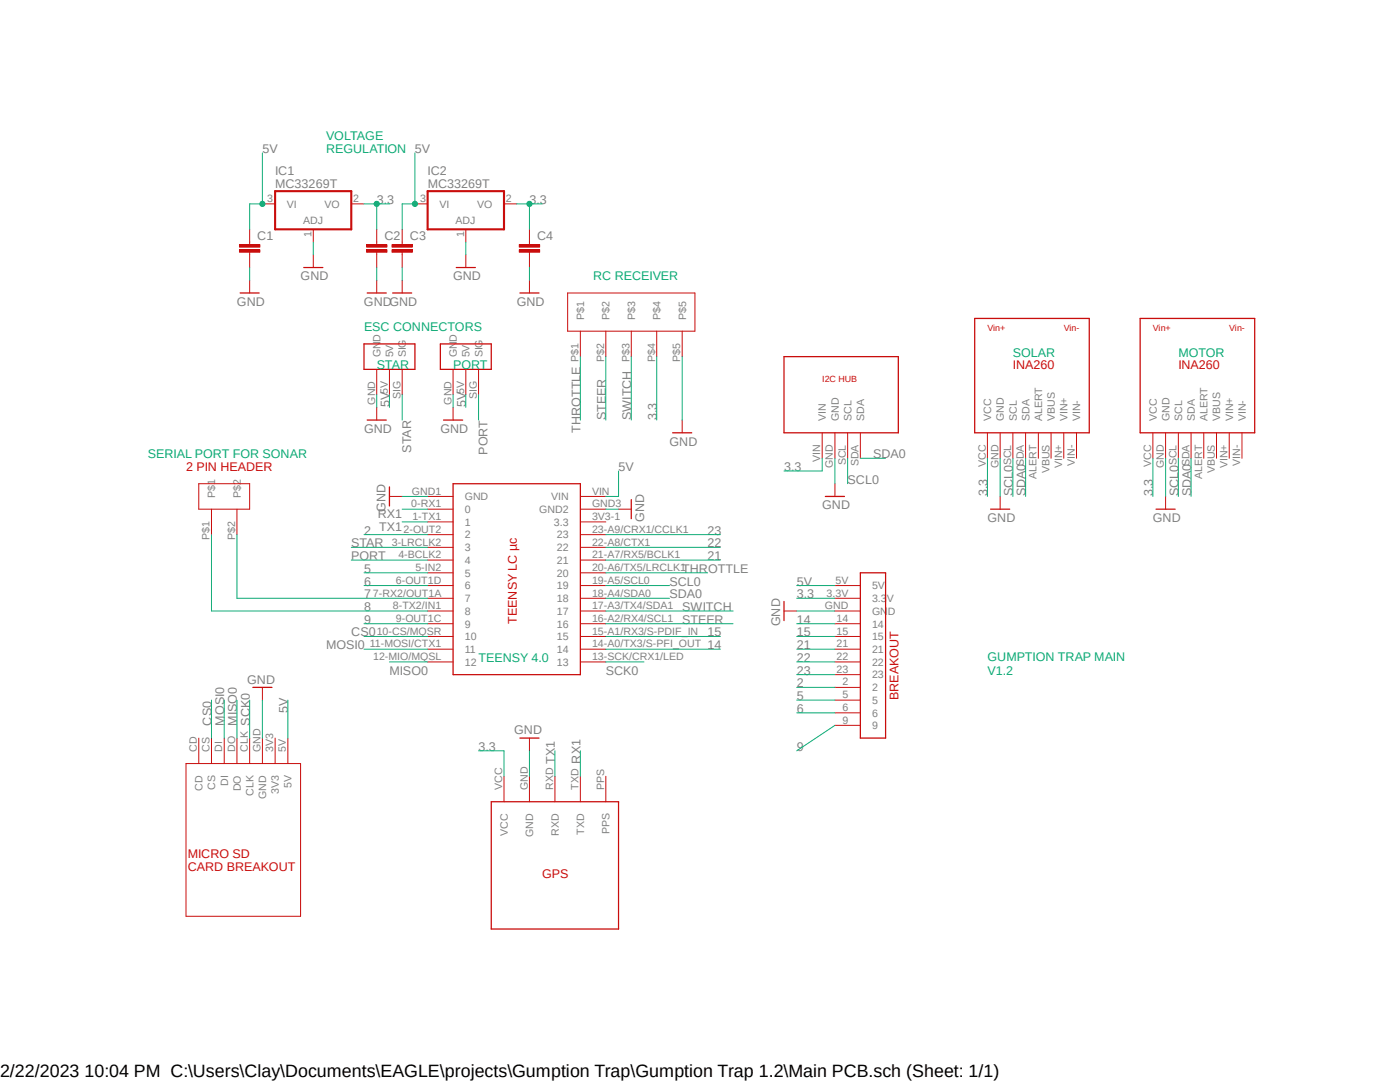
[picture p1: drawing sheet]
<svg xmlns="http://www.w3.org/2000/svg" width="279mm" height="216mm" viewBox="0 0 279 216" stroke-linecap="round" stroke-linejoin="round" font-family="sans-serif">
<path d="M28.8 25.3l221.7 160.2M250.5 25.3l-221.7 160.2" fill="none" stroke="#fff" stroke-width=".2"/>
<g fill="none" stroke="#c90d0c" stroke-width=".25">
<path d="M60.6 53.4h3.8M91.1 53.4h3.8M72.6 68.6h10.2v5.1h-10.2zM87.9 68.6h10.1v5.1h-10.1zM156.5 71.2h22.8v15.2h-22.8zM194.5 63.5h22.9v22.9h-22.9zM227.5 63.5h22.9v22.9h-22.9zM73.3 83.8h3.8M77.7 97.2v3.8M88.5 83.8h3.8M90.4 96.5h25.4v38.1h-25.4zM126 99.7v3.8"/>
<path d="M134.2 86.4h3.8M164.7 99.1h3.8M171.7 114.3h5v33h-5zM197.7 101.6h3.8M230.7 101.6h3.8M50.5 137.2h3.8M156.5 120v3.8M98 160h25.4v25.4h-25.4zM103.8 147.3h3.8"/>
</g>
<g fill="none" stroke="#c90d0c" stroke-width=".2">
<path d="M49.8 48.3v.5M49.8 50.3v.5M52.4 40.7h2.5M62.5 45.8v2.5M62.5 50.8v2.6M70.1 40.7h2.5M82.8 40.7h2.5M93 45.8v2.5M93 50.8v2.6M100.6 40.7h2.5M113.3 58.5h25.4v7.6h-25.4zM75.2 73.7v5"/>
<path d="M77.7 73.7v5M80.3 73.7v5M90.4 73.7v5M93 73.7v5M95.5 73.7v5M115.8 66.1v5.1M120.9 66.1v5.1M126 66.1v5.1M131.1 66.1v5.1M136.1 66.1v5.1M75.2 81.3v2.5M77.7 99.1h2.6"/>
<path d="M85.3 99.1h5.1M90.4 81.3v2.5M115.8 99.1h5.1M136.1 83.8v2.6M164.1 86.4v5M166.6 86.4v5M166.6 96.5v2.6M169.2 86.4v5M171.7 86.4v5M197.1 86.4v5M199.6 86.4v5M199.6 99.1v2.5"/>
<path d="M202.1 86.4v5M204.7 86.4v5M207.2 86.4v5M209.8 86.4v5M212.3 86.4v5M214.8 86.4v5M230.1 86.4v5M232.6 86.4v5M232.6 99.1v2.5M235.2 86.4v5M237.7 86.4v5M240.2 86.4v5"/>
<path d="M242.8 86.4v5M245.3 86.4v5M247.9 86.4v5M85.3 101.6h5.1M85.3 104.1h5.1M85.3 106.7h5.1M85.3 109.2h5.1M85.3 111.8h5.1M85.3 114.3h5.1M85.3 116.8h5.1M85.3 119.4h5.1M115.8 101.6h5.1"/>
<path d="M115.8 104.1h5.1M115.8 106.7h5.1M115.8 109.2h5.1M115.8 111.8h5.1M115.8 114.3h5.1M115.8 116.8h5.1M115.8 119.4h5.1M123.4 101.6h2.6M166.6 116.8h5.1M166.6 119.4h5.1M52.4 137.2v2.5M85.3 121.9h5.1"/>
<path d="M85.3 124.5h5.1M85.3 127h5.1M85.3 129.5h5.1M85.3 132.1h5.1M115.8 121.9h5.1M115.8 124.5h5.1M115.8 127h5.1M115.8 129.5h5.1M115.8 132.1h5.1M156.5 121.9h2.5M166.6 121.9h5.1M166.6 124.5h5.1"/>
<path d="M166.6 127h5.1M166.6 129.5h5.1M166.6 132.1h5.1M166.6 137.2h5.1M166.6 139.7h5.1M166.6 134.6h5.1M37.1 152.4h22.9v30.4h-22.9zM39.7 147.3v5.1M42.2 147.3v5.1M44.7 147.3v5.1M47.3 147.3v5.1M49.8 147.3v5.1"/>
<path d="M52.4 147.3v5.1M54.9 147.3v5.1M57.4 147.3v5.1M100.6 154.9v5.1M105.7 147.3v2.5M105.7 154.9v5.1M110.7 154.9v5.1M115.8 154.9v5.1M120.9 154.9v5.1M166.6 142.2h5.1M166.6 144.7h5.1"/>
</g>
<path d="M54.9 38.1h15.2v7.7h-15.2zM85.3 38.1h15.3v7.7h-15.3z" fill="none" stroke="#c90d0c" stroke-width=".42"/>
<path d="M47.8 48.8h4.1v.5h-4.1z" fill-rule="evenodd" fill="#c90d0c"/>
<path d="M47.8 48.8h4.1v.5h-4.1z" fill="none" stroke="#c90d0c" stroke-width=".2"/>
<path d="M47.8 49.8h4.1v.5h-4.1z" fill-rule="evenodd" fill="#c90d0c"/>
<path d="M47.8 49.8h4.1v.5h-4.1zM49.8 45.8v2.5M49.8 50.8v2.6M75.2 48.3v.5M75.2 50.3v.5" fill="none" stroke="#c90d0c" stroke-width=".2"/>
<path d="M73.2 48.8h4v.5h-4z" fill-rule="evenodd" fill="#c90d0c"/>
<path d="M73.2 48.8h4v.5h-4z" fill="none" stroke="#c90d0c" stroke-width=".2"/>
<path d="M73.2 49.8h4v.5h-4z" fill-rule="evenodd" fill="#c90d0c"/>
<path d="M73.2 49.8h4v.5h-4zM75.2 45.8v2.5M75.2 50.8v2.6M80.3 48.3v.5M80.3 50.3v.5" fill="none" stroke="#c90d0c" stroke-width=".2"/>
<path d="M78.2 48.8h4.1v.5h-4.1z" fill-rule="evenodd" fill="#c90d0c"/>
<path d="M78.2 48.8h4.1v.5h-4.1z" fill="none" stroke="#c90d0c" stroke-width=".2"/>
<path d="M78.2 49.8h4.1v.5h-4.1z" fill-rule="evenodd" fill="#c90d0c"/>
<path d="M78.2 49.8h4.1v.5h-4.1zM80.3 45.8v2.5M80.3 50.8v2.6M105.7 48.3v.5M105.7 50.3v.5" fill="none" stroke="#c90d0c" stroke-width=".2"/>
<path d="M103.6 48.8h4.1v.5h-4.1z" fill-rule="evenodd" fill="#c90d0c"/>
<path d="M103.6 48.8h4.1v.5h-4.1z" fill="none" stroke="#c90d0c" stroke-width=".2"/>
<path d="M103.6 49.8h4.1v.5h-4.1z" fill-rule="evenodd" fill="#c90d0c"/>
<path d="M49.8 55.9v2.6M75.2 55.9v2.6M80.3 55.9v2.6M103.6 49.8h4.1v.5h-4.1zM105.7 45.8v2.5M105.7 50.8v2.6M105.7 55.9v2.6M39.7 96.5h10.1v5.1h-10.1zM42.2 101.6v5.1M47.3 101.6v5.1" fill="none" stroke="#c90d0c" stroke-width=".2"/>
<path d="M47.9 58.5h3.8M73.3 58.5h3.8M78.4 58.5h3.8M103.8 58.5h3.8" fill="none" stroke="#c90d0c" stroke-width=".25"/>
<g fill="none" stroke="#0dab76" stroke-width=".2">
<path d="M52.4 30.5v10.2h-2.6v5.1M49.8 53.4v2.5M62.5 48.3v2.5M75.2 53.4v2.5M80.3 53.4v2.5M93 48.3v2.5M105.7 53.4v2.5M75.2 78.7v2.6M77.7 78.7v2.6M90.4 78.7v2.6M93 78.7v2.6M136.1 71.2v12.6"/>
<path d="M80.3 99.1h5M123.4 94v5.1h-2.5M166.6 91.4v5.1M199.6 91.4v7.7M232.6 91.4v7.7M120.9 101.6h2.5M159 116.8h7.6M52.4 139.7v7.6M159 121.9h7.6M105.7 149.8v5.1"/>
</g>
<circle cx="52.4" cy="40.7" r=".51" fill="#0dab76"/>
<g fill="none" stroke="#0dab76" stroke-width=".2">
<path d="M82.8 30.5v10.2h-2.5v5.1"/>
<circle cx="52.4" cy="40.7" r=".51"/>
</g>
<circle cx="82.8" cy="40.7" r=".51" fill="#0dab76"/>
<g fill="none" stroke="#0dab76" stroke-width=".2">
<path d="M103.1 40.7h5.1M105.7 40.7v5.1M164.1 91.4v2.6h-7.6M197.1 91.4v7.7M230.1 91.4v7.7M159 119.4h7.6M57.4 139.7v7.6M95.5 149.8h5.1v5.1"/>
<circle cx="82.8" cy="40.7" r=".51"/>
</g>
<circle cx="105.7" cy="40.7" r=".51" fill="#0dab76"/>
<g fill="none" stroke="#0dab76" stroke-width=".2">
<path d="M72.6 40.7h5.1M75.2 40.7v5.1"/>
<circle cx="105.7" cy="40.7" r=".51"/>
</g>
<circle cx="75.2" cy="40.7" r=".51" fill="#0dab76"/>
<g fill="none" stroke="#0dab76" stroke-width=".2">
<path d="M80.3 78.7v5.1M95.5 78.7v5.1M115.8 71.2v12.6M120.9 71.2v12.6M126 71.2v12.6M131.1 71.2v12.6M169.2 91.4v5.1M171.7 91.4h5M202.1 91.4v7.7M204.7 91.4v7.7M235.2 91.4v7.7M237.7 91.4v7.7"/>
<path d="M42.2 106.7v15.2h43.1M47.3 106.7v12.7h38M70.1 109.2h15.2M70.1 111.8h15.2M72.6 116.8h12.7M72.6 114.3h12.7M72.6 106.7h12.7M80.3 101.6h5M80.3 104.1h5M120.9 119.4h12.7M120.9 116.8h12.7M120.9 109.2h22.9"/>
<path d="M120.9 111.8h22.9M120.9 114.3h20.3M120.9 106.7h22.9M42.2 139.7v7.6M44.7 139.7v7.6M47.3 139.7v7.6M49.8 139.7v7.6M72.6 129.5h12.7M72.6 127h12.7M72.6 124.5h12.7M77.7 132.1h7.6M120.9 132.1h7.6"/>
<path d="M120.9 129.5h22.9M120.9 127h22.9M120.9 124.5h25.4M120.9 121.9h25.4M159 132.1h7.6M159 129.5h7.6M159 127h7.6M159 124.5h7.6M159 134.6h7.6M159 137.2h7.6M159 139.7h7.6M110.7 149.8v5.1"/>
<path d="M115.8 149.8v5.1M159 142.2h7.6M166.6 144.7l-7.6 5.1"/>
<circle cx="75.2" cy="40.7" r=".51"/>
</g>
<text font-size="3.6" x="0" y="214.9">2/22/2023 10:04 PM C:\Users\Clay\Documents\EAGLE\projects\Gumption Trap\Gumption Trap 1.2\Main PCB.sch (Sheet: 1/1)</text>
<g font-size="2.5" fill="#0dab76">
<text x="65.1" y="27.9">VOLTAGE</text>
<text x="65.1" y="30.5">REGULATION</text>
<text x="118.4" y="55.9">RC RECEIVER</text>
<text x="72.6" y="66.1">ESC CONNECTORS</text>
<text x="202.1" y="71.2">SOLAR</text>
<text x="235.2" y="71.2">MOTOR</text>
<text x="75.2" y="73.7">STAR</text>
<text x="90.4" y="73.7">PORT</text>
<text x="29.5" y="91.4">SERIAL PORT FOR SONAR</text>
<text x="197.1" y="132">GUMPTION TRAP MAIN</text>
<text x="95.5" y="132.1">TEENSY 4.0</text>
<text x="197.1" y="134.6">V1.2</text>
</g>
<g font-size="2.5" fill="#808080">
<text x="52.4" y="30.5">5V</text>
<text x="54.9" y="35">IC1</text>
<text x="82.8" y="30.5">5V</text>
<text x="85.3" y="35">IC2</text>
<text x="54.9" y="37.5">MC33269T</text>
<text x="75.2" y="40.7">3.3</text>
<text x="85.4" y="37.5">MC33269T</text>
<text x="105.7" y="40.7">3.3</text>
<text x="51.4" y="47.9">C1</text>
<text x="76.7" y="47.9">C2</text>
<text x="81.8" y="47.9">C3</text>
<text x="107.2" y="47.9">C4</text>
<text x="60" y="55.9">GND</text>
<text x="90.4" y="55.9">GND</text>
<text x="47.3" y="61">GND</text>
<text x="72.6" y="61">GNDGND</text>
<text x="103.1" y="61">GND</text>
<text x="77.7" y="81.3" transform="rotate(-90 77.7 81.3)">5V</text>
<text x="93" y="81.3" transform="rotate(-90 93 81.3)">5V</text>
<text x="120.9" y="83.8" transform="rotate(-90 120.9 83.8)">STEER</text>
<text x="126" y="83.8" transform="rotate(-90 126 83.8)">SWITCH</text>
<text x="131.1" y="83.8" transform="rotate(-90 131.1 83.8)">3.3</text>
<text x="72.6" y="86.4">GND</text>
<text x="87.9" y="86.4">GND</text>
<text x="115.8" y="86.4" transform="rotate(-90 115.8 86.4)">THROTTLE</text>
<text x="133.6" y="88.9">GND</text>
<text x="82" y="90.3" transform="rotate(-90 82 90.3)">STAR</text>
<text x="97.3" y="90.7" transform="rotate(-90 97.3 90.7)">PORT</text>
<text x="123.4" y="94">5V</text>
<text x="156.5" y="94">3.3</text>
<text x="174.2" y="91.4">SDA0</text>
<text x="164.1" y="101.6">GND</text>
<text x="169.2" y="96.5">SCL0</text>
<text x="197.1" y="99.1" transform="rotate(-90 197.1 99.1)">3.3</text>
<text x="202.1" y="99.1" transform="rotate(-90 202.1 99.1)">SCL0</text>
<text x="204.7" y="99.1" transform="rotate(-90 204.7 99.1)">SDA0</text>
<text x="230.1" y="99.1" transform="rotate(-90 230.1 99.1)">3.3</text>
<text x="235.2" y="99.1" transform="rotate(-90 235.2 99.1)">SCL0</text>
<text x="237.7" y="99.1" transform="rotate(-90 237.7 99.1)">SDA0</text>
<text x="72.6" y="106.7">2</text>
<text x="75.4" y="103.4">RX1</text>
<text x="75.7" y="105.9">TX1</text>
<text x="77" y="102.1" transform="rotate(-90 77 102.1)">GND</text>
<text x="128.5" y="104.1" transform="rotate(-90 128.5 104.1)">GND</text>
<text x="141.2" y="106.7">23</text>
<text x="197.1" y="104.1">GND</text>
<text x="230.1" y="104.1">GND</text>
<text x="70.1" y="109.2">STAR</text>
<text x="70.1" y="111.8">PORT</text>
<text x="141.2" y="111.8">21</text>
<text x="141.2" y="109.2">22</text>
<text x="72.6" y="114.3">5</text>
<text x="72.6" y="116.8">6</text>
<text x="72.6" y="119.4">7</text>
<text x="133.6" y="119.4">SDA0</text>
<text x="133.6" y="116.8">SCL0</text>
<text x="136.1" y="114.3">THROTTLE</text>
<text x="159" y="116.8">5V</text>
<text x="159" y="119.4">3.3</text>
<text x="72.6" y="121.9">8</text>
<text x="72.6" y="124.5">9</text>
<text x="136.1" y="124.5">STEER</text>
<text x="136.1" y="121.9">SWITCH</text>
<text x="155.7" y="125" transform="rotate(-90 155.7 125)">GND</text>
<text x="159" y="124.5">14</text>
<text x="65.1" y="129.5">MOSI0</text>
<text x="70.1" y="127">CS0</text>
<text x="141.2" y="129.5">14</text>
<text x="141.2" y="127">15</text>
<text x="159" y="127">15</text>
<text x="159" y="129.5">21</text>
<text x="49.3" y="136.4">GND</text>
<text x="77.7" y="134.6">MISO0</text>
<text x="120.9" y="134.6">SCK0</text>
<text x="159" y="132.1">22</text>
<text x="159" y="134.6">23</text>
<text x="159" y="137.2">2</text>
<text x="57.4" y="142.2" transform="rotate(-90 57.4 142.2)">5V</text>
<text x="159" y="139.7">5</text>
<text x="159" y="142.2">6</text>
<text x="42.2" y="144.8" transform="rotate(-90 42.2 144.8)">CS0</text>
<text x="44.7" y="144.8" transform="rotate(-90 44.7 144.8)">MOSI0</text>
<text x="47.3" y="144.8" transform="rotate(-90 47.3 144.8)">MISO0</text>
<text x="49.8" y="144.8" transform="rotate(-90 49.8 144.8)">SCK0</text>
<text x="95.5" y="149.8">3.3</text>
<text x="102.6" y="146.6">GND</text>
<text x="159" y="149.8">9</text>
<text x="110.7" y="152.4" transform="rotate(-90 110.7 152.4)">TX1</text>
<text x="115.8" y="152.4" transform="rotate(-90 115.8 152.4)">RX1</text>
</g>
<g font-size="2.5" fill="#c90d0c">
<text x="202.1" y="73.7">INA260</text>
<text x="235.2" y="73.7">INA260</text>
<text x="37.1" y="94">2 PIN HEADER</text>
<text x="103.1" y="124.5" transform="rotate(-90 103.1 124.5)">TEENSY LC µc</text>
<text x="179.3" y="139.7" transform="rotate(-90 179.3 139.7)">BREAKOUT</text>
<text x="37.5" y="171.2">MICRO SD</text>
<text x="37.5" y="173.8">CARD BREAKOUT</text>
<text x="108.2" y="175.2">GPS</text>
</g>
<g font-size="2.1" fill="#808080">
<text x="53.3" y="40.3">3</text>
<text x="57.2" y="41.4">VI</text>
<text x="64.7" y="41.4">VO</text>
<text x="70.5" y="40.3">2</text>
<text x="83.8" y="40.3">3</text>
<text x="87.7" y="41.4">VI</text>
<text x="95.2" y="41.4">VO</text>
<text x="101" y="40.3">2</text>
<text x="60.5" y="44.7">ADJ</text>
<text x="62.1" y="47.3" transform="rotate(-90 62.1 47.3)">1</text>
<text x="90.9" y="44.7">ADJ</text>
<text x="92.6" y="47.3" transform="rotate(-90 92.6 47.3)">1</text>
<text x="116.6" y="63.8" transform="rotate(-90 116.6 63.8)">P$1</text>
<text x="121.7" y="63.8" transform="rotate(-90 121.7 63.8)">P$2</text>
<text x="126.7" y="63.8" transform="rotate(-90 126.7 63.8)">P$3</text>
<text x="131.8" y="63.8" transform="rotate(-90 131.8 63.8)">P$4</text>
<text x="136.9" y="63.8" transform="rotate(-90 136.9 63.8)">P$5</text>
<text x="75.9" y="71.3" transform="rotate(-90 75.9 71.3)">GND</text>
<text x="78.5" y="71.3" transform="rotate(-90 78.5 71.3)">5V</text>
<text x="81" y="71.3" transform="rotate(-90 81 71.3)">SIG</text>
<text x="91.2" y="71.3" transform="rotate(-90 91.2 71.3)">GND</text>
<text x="93.7" y="71.3" transform="rotate(-90 93.7 71.3)">5V</text>
<text x="96.3" y="71.3" transform="rotate(-90 96.3 71.3)">SIG</text>
<text x="115.5" y="72.2" transform="rotate(-90 115.5 72.2)">P$1</text>
<text x="120.6" y="72.2" transform="rotate(-90 120.6 72.2)">P$2</text>
<text x="125.6" y="72.2" transform="rotate(-90 125.6 72.2)">P$3</text>
<text x="130.7" y="72.2" transform="rotate(-90 130.7 72.2)">P$4</text>
<text x="135.8" y="72.2" transform="rotate(-90 135.8 72.2)">P$5</text>
<text x="74.8" y="80.7" transform="rotate(-90 74.8 80.7)">GND</text>
<text x="77.4" y="78.6" transform="rotate(-90 77.4 78.6)">5V</text>
<text x="79.9" y="79.7" transform="rotate(-90 79.9 79.7)">SIG</text>
<text x="90.1" y="80.7" transform="rotate(-90 90.1 80.7)">GND</text>
<text x="92.6" y="78.6" transform="rotate(-90 92.6 78.6)">5V</text>
<text x="95.2" y="79.7" transform="rotate(-90 95.2 79.7)">SIG</text>
<text x="164.8" y="84" transform="rotate(-90 164.8 84)">VIN</text>
<text x="167.4" y="84" transform="rotate(-90 167.4 84)">GND</text>
<text x="169.9" y="84" transform="rotate(-90 169.9 84)">SCL</text>
<text x="172.5" y="84" transform="rotate(-90 172.5 84)">SDA</text>
<text x="197.8" y="84" transform="rotate(-90 197.8 84)">VCC</text>
<text x="200.4" y="84" transform="rotate(-90 200.4 84)">GND</text>
<text x="202.9" y="84" transform="rotate(-90 202.9 84)">SCL</text>
<text x="205.4" y="84" transform="rotate(-90 205.4 84)">SDA</text>
<text x="208" y="84" transform="rotate(-90 208 84)">ALERT</text>
<text x="210.5" y="84" transform="rotate(-90 210.5 84)">VBUS</text>
<text x="213.1" y="84" transform="rotate(-90 213.1 84)">VIN+</text>
<text x="215.6" y="84" transform="rotate(-90 215.6 84)">VIN-</text>
<text x="230.8" y="84" transform="rotate(-90 230.8 84)">VCC</text>
<text x="233.4" y="84" transform="rotate(-90 233.4 84)">GND</text>
<text x="235.9" y="84" transform="rotate(-90 235.9 84)">SCL</text>
<text x="238.5" y="84" transform="rotate(-90 238.5 84)">SDA</text>
<text x="241" y="84" transform="rotate(-90 241 84)">ALERT</text>
<text x="243.5" y="84" transform="rotate(-90 243.5 84)">VBUS</text>
<text x="246.1" y="84" transform="rotate(-90 246.1 84)">VIN+</text>
<text x="248.6" y="84" transform="rotate(-90 248.6 84)">VIN-</text>
<text x="163.7" y="92.2" transform="rotate(-90 163.7 92.2)">VIN</text>
<text x="166.2" y="93.4" transform="rotate(-90 166.2 93.4)">GND</text>
<text x="168.8" y="92.8" transform="rotate(-90 168.8 92.8)">SCL</text>
<text x="171.3" y="93" transform="rotate(-90 171.3 93)">SDA</text>
<text x="196.7" y="93.2" transform="rotate(-90 196.7 93.2)">VCC</text>
<text x="199.3" y="93.4" transform="rotate(-90 199.3 93.4)">GND</text>
<text x="201.8" y="92.8" transform="rotate(-90 201.8 92.8)">SCL</text>
<text x="204.3" y="93" transform="rotate(-90 204.3 93)">SDA</text>
<text x="206.9" y="95.5" transform="rotate(-90 206.9 95.5)">ALERT</text>
<text x="209.4" y="94.4" transform="rotate(-90 209.4 94.4)">VBUS</text>
<text x="212" y="93.5" transform="rotate(-90 212 93.5)">VIN+</text>
<text x="214.5" y="93" transform="rotate(-90 214.5 93)">VIN-</text>
<text x="229.7" y="93.2" transform="rotate(-90 229.7 93.2)">VCC</text>
<text x="232.3" y="93.4" transform="rotate(-90 232.3 93.4)">GND</text>
<text x="234.8" y="92.8" transform="rotate(-90 234.8 92.8)">SCL</text>
<text x="237.4" y="93" transform="rotate(-90 237.4 93)">SDA</text>
<text x="239.9" y="95.5" transform="rotate(-90 239.9 95.5)">ALERT</text>
<text x="242.4" y="94.4" transform="rotate(-90 242.4 94.4)">VBUS</text>
<text x="245" y="93.5" transform="rotate(-90 245 93.5)">VIN+</text>
<text x="247.5" y="93" transform="rotate(-90 247.5 93)">VIN-</text>
<text x="43" y="99.3" transform="rotate(-90 43 99.3)">P$1</text>
<text x="48" y="99.3" transform="rotate(-90 48 99.3)">P$2</text>
<text x="82.1" y="101.3">0-RX1</text>
<text x="82.2" y="98.7">GND1</text>
<text x="92.8" y="99.8">GND</text>
<text x="110" y="99.8">VIN</text>
<text x="118.2" y="101.3">GND3</text>
<text x="118.2" y="98.7">VIN</text>
<text x="41.8" y="107.7" transform="rotate(-90 41.8 107.7)">P$1</text>
<text x="46.9" y="107.7" transform="rotate(-90 46.9 107.7)">P$2</text>
<text x="80.5" y="106.3">2-OUT2</text>
<text x="82.3" y="103.8">1-TX1</text>
<text x="92.8" y="102.4">0</text>
<text x="92.8" y="104.9">1</text>
<text x="92.8" y="107.4">2</text>
<text x="107.6" y="102.4">GND2</text>
<text x="110.5" y="104.9">3.3</text>
<text x="111.1" y="107.4">23</text>
<text x="118.2" y="106.3">23-A9/CRX1/CCLK1</text>
<text x="118.2" y="103.8">3V3-1</text>
<text x="78.2" y="108.9">3-LRCLK2</text>
<text x="79.5" y="111.4">4-BCLK2</text>
<text x="82.9" y="114">5-IN2</text>
<text x="92.8" y="110">3</text>
<text x="92.8" y="112.5">4</text>
<text x="111.1" y="112.5">21</text>
<text x="111.1" y="110">22</text>
<text x="118.2" y="114">20-A6/TX5/LRCLK1</text>
<text x="118.2" y="111.4">21-A7/RX5/BCLK1</text>
<text x="118.2" y="108.9">22-A8/CTX1</text>
<text x="74.4" y="119">7-RX2/OUT1A</text>
<text x="79" y="116.5">6-OUT1D</text>
<text x="92.8" y="115.1">5</text>
<text x="92.8" y="117.6">6</text>
<text x="111.1" y="117.6">19</text>
<text x="111.1" y="115.1">20</text>
<text x="118.2" y="119">18-A4/SDA0</text>
<text x="118.2" y="116.5">19-A5/SCL0</text>
<text x="165" y="119">3.3V</text>
<text x="166.8" y="116.5">5V</text>
<text x="174" y="117.6">5V</text>
<text x="78.4" y="121.5">8-TX2/IN1</text>
<text x="79" y="124.1">9-OUT1C</text>
<text x="92.8" y="120.1">7</text>
<text x="92.8" y="122.7">8</text>
<text x="92.8" y="125.2">9</text>
<text x="111.1" y="125.2">16</text>
<text x="111.1" y="122.7">17</text>
<text x="111.1" y="120.1">18</text>
<text x="118.2" y="124.1">16-A2/RX4/SCL1</text>
<text x="118.2" y="121.5">17-A3/TX4/SDA1</text>
<text x="164.6" y="121.5">GND</text>
<text x="167" y="124.1">14</text>
<text x="174" y="120.1">3.3V</text>
<text x="174" y="122.7">GND</text>
<text x="174" y="125.2">14</text>
<text x="73.8" y="129.2">11-MOSI/CTX1</text>
<text x="74.5" y="131.7">12-MIO/MQSL</text>
<text x="75.2" y="126.6">10-CS/MQSR</text>
<text x="92.8" y="127.8">10</text>
<text x="92.8" y="130.3">11</text>
<text x="111.1" y="130.3">14</text>
<text x="111.1" y="127.8">15</text>
<text x="118.2" y="131.7">13-SCK/CRX1/LED</text>
<text x="118.2" y="129.2">14-A0/TX3/S-PFI_OUT</text>
<text x="118.2" y="126.6">15-A1/RX3/S-PDIF_IN</text>
<text x="167" y="126.6">15</text>
<text x="167" y="129.2">21</text>
<text x="167" y="131.7">22</text>
<text x="174" y="127.8">15</text>
<text x="174" y="130.3">21</text>
<text x="92.8" y="132.8">12</text>
<text x="111.1" y="132.8">13</text>
<text x="167" y="134.2">23</text>
<text x="168.1" y="136.8">2</text>
<text x="174" y="137.9">2</text>
<text x="174" y="132.8">22</text>
<text x="174" y="135.4">23</text>
<text x="168.1" y="139.3">5</text>
<text x="168.1" y="141.9">6</text>
<text x="174" y="140.5">5</text>
<text x="174" y="143">6</text>
<text x="168.1" y="144.4">9</text>
<text x="174" y="145.5">9</text>
<text x="39.3" y="150" transform="rotate(-90 39.3 150)">CD</text>
<text x="41.8" y="150" transform="rotate(-90 41.8 150)">CS</text>
<text x="44.4" y="150" transform="rotate(-90 44.4 150)">DI</text>
<text x="46.9" y="150" transform="rotate(-90 46.9 150)">DO</text>
<text x="49.4" y="150" transform="rotate(-90 49.4 150)">CLK</text>
<text x="52" y="150" transform="rotate(-90 52 150)">GND</text>
<text x="54.5" y="150" transform="rotate(-90 54.5 150)">3V3</text>
<text x="57.1" y="150" transform="rotate(-90 57.1 150)">5V</text>
<text x="40.4" y="157.8" transform="rotate(-90 40.4 157.8)">CD</text>
<text x="43" y="157.6" transform="rotate(-90 43 157.6)">CS</text>
<text x="45.5" y="156.8" transform="rotate(-90 45.5 156.8)">DI</text>
<text x="48" y="157.9" transform="rotate(-90 48 157.9)">DO</text>
<text x="50.6" y="158.8" transform="rotate(-90 50.6 158.8)">CLK</text>
<text x="53.1" y="159.4" transform="rotate(-90 53.1 159.4)">GND</text>
<text x="55.7" y="158.5" transform="rotate(-90 55.7 158.5)">3V3</text>
<text x="58.2" y="157.3" transform="rotate(-90 58.2 157.3)">5V</text>
<text x="100.2" y="157.6" transform="rotate(-90 100.2 157.6)">VCC</text>
<text x="105.3" y="157.6" transform="rotate(-90 105.3 157.6)">GND</text>
<text x="110.4" y="157.6" transform="rotate(-90 110.4 157.6)">RXD</text>
<text x="115.5" y="157.6" transform="rotate(-90 115.5 157.6)">TXD</text>
<text x="120.6" y="157.6" transform="rotate(-90 120.6 157.6)">PPS</text>
<text x="101.3" y="166.8" transform="rotate(-90 101.3 166.8)">VCC</text>
<text x="106.4" y="167" transform="rotate(-90 106.4 167)">GND</text>
<text x="111.5" y="166.8" transform="rotate(-90 111.5 166.8)">RXD</text>
<text x="116.6" y="166.5" transform="rotate(-90 116.6 166.5)">TXD</text>
<text x="121.7" y="166.5" transform="rotate(-90 121.7 166.5)">PPS</text>
</g>
<g font-size="1.8" fill="#c90d0c">
<text x="197.1" y="66.1">Vin+</text>
<text x="212.3" y="66.1">Vin-</text>
<text x="230.1" y="66.1">Vin+</text>
<text x="245.3" y="66.1">Vin-</text>
<text x="164.1" y="76.2">I2C HUB</text>
</g>
</svg>
